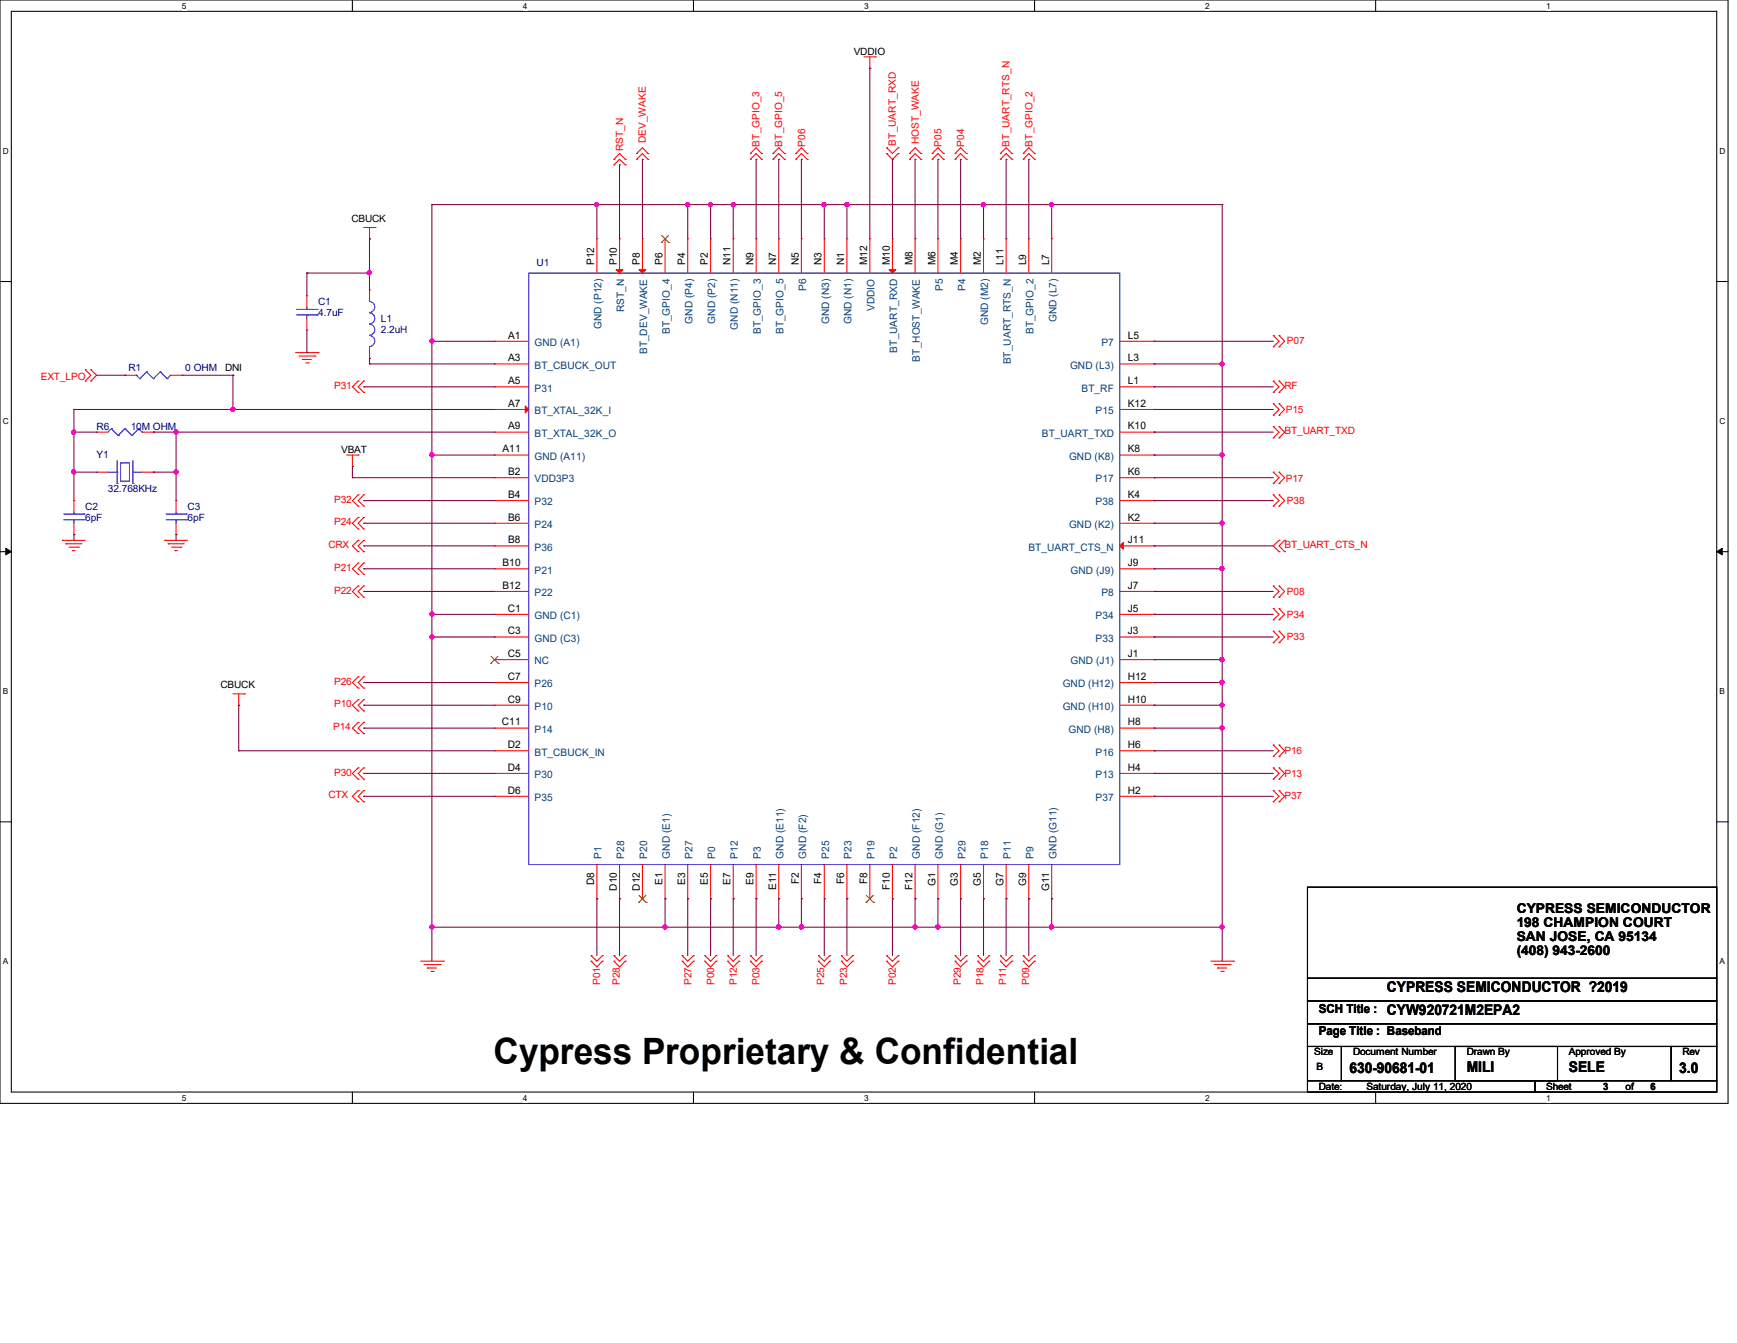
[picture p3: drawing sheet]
<svg xmlns="http://www.w3.org/2000/svg" width="279mm" height="216mm" viewBox="0 0 279 216" stroke-linecap="round" stroke-linejoin="round" font-family="sans-serif">
<path d="M0 0h278v177.4h-278zM1.8 1.8h274.3v173.8h-274.3z" fill="none" stroke="#000" stroke-width=".17"/>
<g fill="#fff">
<path d="M29.3 .2h.7v1.5h-.7z"/>
<path d="M29.3 175.8h.7v1.4h-.7z"/>
</g>
<path d="M56.7 0v1.8M56.7 175.6v1.8" fill="none" stroke="#000" stroke-width=".17"/>
<g fill="#fff">
<path d="M84.1 .2h.7v1.5h-.7z"/>
<path d="M84.1 175.8h.7v1.4h-.7z"/>
</g>
<path d="M111.5 0v1.8M111.5 175.6v1.8" fill="none" stroke="#000" stroke-width=".17"/>
<g fill="#fff">
<path d="M139 .2h.7v1.5h-.7z"/>
<path d="M139 175.8h.7v1.4h-.7z"/>
</g>
<path d="M166.4 0v1.8M166.4 175.6v1.8" fill="none" stroke="#000" stroke-width=".17"/>
<g fill="#fff">
<path d="M193.8 .2h.8v1.5h-.8z"/>
<path d="M193.8 175.8h.8v1.4h-.8z"/>
</g>
<path d="M221.3 0v1.8M221.3 175.6v1.8" fill="none" stroke="#000" stroke-width=".17"/>
<g fill="#fff">
<path d="M248.7 .2h.7v1.5h-.7z"/>
<path d="M248.7 175.8h.7v1.4h-.7z"/>
<path d="M.5 23.5h.9v1.5h-.9z"/>
<path d="M276.6 23.5h.9v1.5h-.9z"/>
<path d="M.5 67h.9v1.5h-.9z"/>
<path d="M276.6 67h.9v1.5h-.9z"/>
</g>
<path d="M0 45.3h1.8M276.1 45.3h1.9" fill="none" stroke="#000" stroke-width=".17"/>
<g fill="#fff">
<path d="M.5 110.4h.8v1.5h-.8z"/>
<path d="M276.6 110.4h.9v1.5h-.9z"/>
</g>
<path d="M0 88.7h1.8M276.1 88.7h1.9" fill="none" stroke="#000" stroke-width=".17"/>
<path d="M.9 88.1l.9 .6-.9 .5zM276.1 88.7l.9-.6v1.1z" fill="#000" stroke="#000" stroke-width=".16"/>
<g fill="#fff">
<path d="M.5 153.8h.8v1.5h-.8z"/>
<path d="M276.6 153.8h.9v1.5h-.9z"/>
</g>
<path d="M0 132.1h1.8M276.1 132.1h1.9M210.3 157.3h65.8v3.6h-65.8zM210.3 142.6h65.8v14.7h-65.8zM210.3 160.9h65.8v3.7h-65.8zM210.3 168.2h5.5v5.5h-5.5zM210.3 173.7h36.6v1.9h-36.6zM210.3 164.6h65.8v3.6h-65.8zM215.8 168.2h53v5.5h-53zM234.1 168.2h16.4v5.5h-16.4zM246.9 173.7h29.2v1.9h-29.2zM268.8 168.2h7.3v5.5h-7.3z" fill="none" stroke="#000" stroke-width=".17"/>
<g fill="none" stroke="#f00" stroke-width=".17">
<path d="M139 9.1h1.8M139.9 11h.1M139.9 9.1v1.9M140.8 9.1h.1M58.5 36.6h1.8M59.4 38.4h.1M59.4 36.6v1.8M60.3 36.6h.1M96 38.4h.1M96 38.4v5.5M98.8 25.6h.1M98.8 26.5h.1"/>
<path d="M98.8 25.6l.9-.9 .9 .9M98.8 26.5l.9-.9 .9 .9M99.7 38.4h.1M99.7 38.4v5.5M100.6 25.6h.1M100.6 26.5h.1M102.4 24.7h.1M102.4 25.6h.1M102.4 24.7l.9-1 .9 1M102.4 25.6l.9-.9 .9 .9M103.3 38.4h.1M103.3 38.4v5.5"/>
<path d="M104.2 24.7h.1M104.2 25.6h.1M107 38.4h.1M107 38.4v5.5M110.6 38.4h.1M110.6 38.4v5.5M114.3 38.4h.1M114.3 38.4v5.5M117.9 38.4h.1M117.9 38.4v5.5M120.7 24.7h.1M120.7 25.6h.1"/>
<path d="M120.7 24.7l.9-1 .9 1M120.7 25.6l.9-.9 .9 .9M121.6 38.4h.1M121.6 38.4v5.5M122.5 24.7h.1M122.5 25.6h.1M124.3 24.7h.1M124.3 25.6h.1M124.3 24.7l1-1 .9 1M124.3 25.6l1-.9 .9 .9M125.3 38.4h.1M125.3 38.4v5.5"/>
<path d="M126.2 24.7h.1M126.2 25.6h.1M128 24.7h.1M128 25.6h.1M128 24.7l.9-1 .9 1M128 25.6l.9-.9 .9 .9M128.9 38.4h.1M128.9 38.4v5.5M129.8 24.7h.1M129.8 25.6h.1M132.6 38.4h.1M132.6 38.4v5.5"/>
<path d="M136.2 38.4h.1M136.2 38.4v5.5M139.9 38.4h.1M139.9 38.4v5.5M142.6 24.7h.1M142.6 23.7h.1M142.6 24.7l1 .9 .9-.9M142.6 23.7l1 1 .9-1M143.6 38.4h.1M143.6 38.4v5.5M144.5 24.7h.1M144.5 23.7h.1"/>
<path d="M146.3 24.7h.1M146.3 25.6h.1M146.3 24.7l.9-1 .9 1M146.3 25.6l.9-.9 .9 .9M147.2 38.4h.1M147.2 38.4v5.5M148.1 24.7h.1M148.1 25.6h.1M149.9 24.7h.1M149.9 25.6h.1M149.9 24.7l1-1 .9 1M149.9 25.6l1-.9 .9 .9"/>
<path d="M150.9 38.4h.1M150.9 38.4v5.5M151.8 24.7h.1M151.8 25.6h.1M153.6 24.7h.1M153.6 25.6h.1M153.6 24.7l.9-1 .9 1M153.6 25.6l.9-.9 .9 .9M154.5 38.4h.1M154.5 38.4v5.5M155.4 24.7h.1M155.4 25.6h.1"/>
<path d="M158.2 38.4h.1M158.2 38.4v5.5M160.9 24.7h.1M160.9 25.6h.1M160.9 24.7l.9-1 1 1M160.9 25.6l.9-.9 1 .9M161.8 38.4h.1M161.8 38.4v5.5M162.8 24.7h.1M162.8 25.6h.1M164.6 24.7h.1M164.6 25.6h.1"/>
<path d="M164.6 24.7l.9-1 .9 1M164.6 25.6l.9-.9 .9 .9M165.5 38.4h.1M165.5 38.4v5.5M166.4 24.7h.1M166.4 25.6h.1M169.2 38.4h.1M169.2 38.4v5.5M13.7 59.4h.1M13.7 59.4l.9 .9-.9 1M14.6 59.4h.1M14.6 59.4l.9 .9-.9 1"/>
<path d="M47.5 56.7h3.7M48.1 57.2h2.5M48.6 57.8h.1M48.6 57.8h1.5M49.2 58.3h.4M49.4 47.5h.1M49.4 53h.1M49.4 47.5v1.9M49.4 51.2v1.8M49.6 58.3h.1M50.6 57.2h.1M51.2 56.7h.1"/>
<path d="M59.4 46.6h.1M59.4 57.6h.1M59.4 46.6v1.9M59.4 55.8v1.8M79.5 54.9h.1M79.5 58.5h.1M79.5 54.9h5.5M79.5 58.5h5.5M180.1 54.9h5.5M180.1 58.5h5.5M185.6 58.5h.1M185.6 54.9h.1"/>
<path d="M204.8 53.9h.1M204.8 55.8h.1M204.8 53.9l.9 1-.9 .9M205.7 53.9h.1M205.7 55.8h.1M205.7 53.9l.9 1-.9 .9M13.7 61.3h.1M14.6 61.3h.1M15.5 69.5h.1M15.5 75.9h.1M15.5 69.5h1.9M15.5 75.9h1.9"/>
<path d="M20.1 60.3h.1M20.1 60.3h1.8M22.9 69.5h1.8M22.9 75.9h1.8M24.7 69.5h.1M24.7 75.9h.1M27.4 60.3h1.9M29.3 60.3h.1M55.8 73.2h1.8M56.7 75h.1M56.7 73.2v1.8M57.6 73.2h.1"/>
<path d="M57.6 63.1h.1M57.6 61.3h.1M57.6 79.5h.1M57.6 61.3l-.9 .9 .9 .9M57.6 79.5l-.9 1 .9 .9M58.5 63.1h.1M58.5 61.3h.1M58.5 79.5h.1M58.5 61.3l-.9 .9 .9 .9M58.5 79.5l-.9 1 .9 .9M79.5 62.2h.1M79.5 65.8h.1"/>
<path d="M79.5 69.5h.1M79.5 73.2h.1M79.5 76.8h.1M79.5 73.2h5.5M79.5 62.2h5.5M79.5 65.8h5.5M79.5 69.5h5.5M79.5 76.8h5.5M180.1 73.2h5.5M180.1 62.2h5.5M180.1 65.8h5.5M180.1 69.5h5.5"/>
<path d="M180.1 76.8h5.5M185.6 76.8h.1M185.6 73.2h.1M185.6 69.5h.1M185.6 65.8h.1M185.6 62.2h.1M204.8 63.1h.1M204.8 61.3h.1M204.8 75.9h.1M204.8 77.7h.1M204.8 79.5h.1M204.8 70.4h.1"/>
<path d="M204.8 68.6h.1M204.8 64.9h.1M204.8 66.8h.1M204.8 61.3l.9 .9-.9 .9M204.8 75.9l.9 .9-.9 .9M204.8 79.5l.9 1-.9 .9M204.8 68.6l.9 .9-.9 .9M204.8 64.9l.9 .9-.9 1M205.7 63.1h.1M205.7 61.3h.1M205.7 75.9h.1M205.7 77.7h.1"/>
<path d="M205.7 79.5h.1M205.7 70.4h.1M205.7 68.6h.1M205.7 64.9h.1M205.7 66.8h.1M205.7 61.3l.9 .9-.9 .9M205.7 75.9l.9 .9-.9 .9M205.7 79.5l.9 1-.9 .9M205.7 68.6l.9 .9-.9 .9M205.7 64.9l.9 .9-.9 1M10 86.9h.1M10 86.9h3.7"/>
<path d="M10.6 87.4h.1M10.6 87.4h2.6M11.1 88h1.5M11.7 88.5h.1M11.7 88.5h.4M11.9 80.5h.1M11.9 85.9h.1M11.9 80.5v1.8M11.9 84.1v1.8M12.6 88h.1M26.5 86.9h.1M26.5 86.9h3.7"/>
<path d="M27.1 87.4h.1M27.1 87.4h2.5M27.6 88h1.5M28.2 88.5h.1M28.2 88.5h.3M28.3 80.5h.1M28.3 85.9h.1M28.3 80.5v1.8M28.3 84.1v1.8M29.1 88h.1M57.6 81.4h.1M57.6 85h.1"/>
<path d="M57.6 83.2h.1M57.6 88.7h.1M57.6 86.9h.1M57.6 92.3h.1M57.6 90.5h.1M57.6 96h.1M57.6 94.2h.1M57.6 83.2l-.9 .9 .9 .9M57.6 86.9l-.9 .9 .9 .9M57.6 90.5l-.9 .9 .9 .9M57.6 94.2l-.9 .9 .9 .9M58.5 81.4h.1"/>
<path d="M58.5 85h.1M58.5 83.2h.1M58.5 88.7h.1M58.5 86.9h.1M58.5 92.3h.1M58.5 90.5h.1M58.5 96h.1M58.5 94.2h.1M58.5 83.2l-.9 .9 .9 .9M58.5 86.9l-.9 .9 .9 .9M58.5 90.5l-.9 .9 .9 .9M58.5 94.2l-.9 .9 .9 .9"/>
<path d="M79.5 80.5h.1M79.5 84.1h.1M79.5 87.8h.1M79.5 91.4h.1M79.5 95.1h.1M79.5 98.8h.1M79.5 80.5h5.5M79.5 84.1h5.5M79.5 87.8h5.5M79.5 91.4h5.5M79.5 95.1h5.5M79.5 98.8h5.5"/>
<path d="M180.1 80.5h5.5M180.1 84.1h5.5M180.1 87.8h5.5M180.1 91.4h5.5M180.1 95.1h5.5M180.1 98.8h5.5M185.6 98.8h.1M185.6 95.1h.1M185.6 91.4h.1M185.6 87.8h.1M185.6 84.1h.1M185.6 80.5h.1"/>
<path d="M204.8 97.8h.1M204.8 99.7h.1M204.8 81.4h.1M204.8 94.2h.1M204.8 96h.1M204.8 97.8l.9 1-.9 .9M204.8 94.2l.9 .9-.9 .9M205.7 97.8h.1M205.7 99.7h.1M205.7 81.4h.1M205.7 86.9h.1M205.7 88.7h.1"/>
<path d="M205.7 94.2h.1M205.7 96h.1M205.7 97.8l.9 1-.9 .9M205.7 86.9l-.9 .9 .9 .9M205.7 94.2l.9 .9-.9 .9M206.6 88.7h.1M206.6 86.9h.1M206.6 86.9l-.9 .9 .9 .9M37.5 111.5h1.8M38.4 113.4h.1M38.4 111.5v1.9M39.3 111.5h.1"/>
<path d="M57.6 117.9h.1M57.6 116.1h.1M57.6 110.6h.1M57.6 108.8h.1M57.6 114.3h.1M57.6 112.5h.1M57.6 116.1l-.9 1 .9 .8M57.6 108.8l-.9 .9 .9 .9M57.6 112.5l-.9 .9 .9 .9M58.5 117.9h.1M58.5 116.1h.1M58.5 110.6h.1"/>
<path d="M58.5 108.8h.1M58.5 114.3h.1M58.5 112.5h.1M58.5 116.1l-.9 1 .9 .8M58.5 108.8l-.9 .9 .9 .9M58.5 112.5l-.9 .9 .9 .9M79.5 102.4h.1M79.5 106h.1M79.5 109.7h.1M79.5 113.4h.1M79.5 117.1h.1M79.5 102.4h5.5"/>
<path d="M79.5 106h5.5M79.5 109.7h5.5M79.5 113.4h5.5M79.5 117.1h5.5M180.1 102.4h5.5M180.1 106h5.5M180.1 109.7h5.5M180.1 113.4h5.5M180.1 117.1h5.5M185.6 117.1h.1M185.6 113.4h.1M185.6 109.7h.1"/>
<path d="M185.6 106h.1M185.6 102.4h.1M204.8 119.8h.1M204.8 101.5h.1M204.8 103.3h.1M204.8 119.8l.9 .9-.9 .9M204.8 101.5l.9 .9-.9 .9M205.7 119.8h.1M205.7 101.5h.1M205.7 103.3h.1M205.7 119.8l.9 .9-.9 .9M205.7 101.5l.9 .9-.9 .9"/>
<path d="M57.6 125.3h.1M57.6 123.4h.1M57.6 128.9h.1M57.6 127.1h.1M57.6 123.4l-.9 .9 .9 1M57.6 127.1l-.9 .9 .9 .9M58.5 125.3h.1M58.5 123.4h.1M58.5 128.9h.1M58.5 127.1h.1M58.5 123.4l-.9 .9 .9 1M58.5 127.1l-.9 .9 .9 .9"/>
<path d="M79.5 120.7h.1M79.5 124.3h.1M79.5 128h.1M79.5 120.7h5.5M79.5 124.3h5.5M79.5 128h5.5M96 139v5.5M99.7 139v5.5M103.3 139v5.5M107 139v5.5M110.6 139v5.5M114.3 139v5.5"/>
<path d="M117.9 139v5.5M121.6 139v5.5M125.3 139v5.5M128.9 139v5.5M132.6 139v5.5M136.2 139v5.5M139.9 139v5.5M143.6 139v5.5M147.2 139v5.5M150.9 139v5.5M154.5 139v5.5M158.2 139v5.5"/>
<path d="M161.8 139v5.5M165.5 139v5.5M169.2 139v5.5M180.1 120.7h5.5M180.1 124.3h5.5M180.1 128h5.5M185.6 128h.1M185.6 124.3h.1M185.6 120.7h.1M204.8 121.6h.1M204.8 127.1h.1M204.8 128.9h.1"/>
<path d="M204.8 123.4h.1M204.8 125.3h.1M204.8 127.1l.9 .9-.9 .9M204.8 123.4l.9 .9-.9 1M205.7 121.6h.1M205.7 127.1h.1M205.7 128.9h.1M205.7 123.4h.1M205.7 125.3h.1M205.7 127.1l.9 .9-.9 .9M205.7 123.4l.9 .9-.9 1M67.6 154.5h3.7"/>
<path d="M68.2 155.1h2.6M68.7 155.6h.1M68.7 155.6h1.5M69.3 156.2h.4M69.7 156.2h.1M70.8 155.1h.1M71.3 154.5h.1M95.1 154.5h.1M95.1 153.6h.1M95.1 154.5l.9 .9 .9-.9M95.1 153.6l.9 .9 .9-.9M96 144.5h.1"/>
<path d="M96.9 154.5h.1M96.9 153.6h.1M98.8 154.5h.1M98.8 153.6h.1M98.8 154.5l.9 .9 .9-.9M98.8 153.6l.9 .9 .9-.9M99.7 144.5h.1M100.6 154.5h.1M100.6 153.6h.1M103.3 144.5h.1M107 144.5h.1M109.7 154.5h.1"/>
<path d="M109.7 153.6h.1M109.7 154.5l.9 .9 .9-.9M109.7 153.6l.9 .9 .9-.9M110.6 144.5h.1M111.5 154.5h.1M111.5 153.6h.1M113.4 154.5h.1M113.4 153.6h.1M113.4 154.5l.9 .9 .9-.9M113.4 153.6l.9 .9 .9-.9M114.3 144.5h.1M115.2 154.5h.1"/>
<path d="M115.2 153.6h.1M117.1 154.5h.1M117.1 153.6h.1M117.1 154.5l.8 .9 1-.9M117.1 153.6l.8 .9 1-.9M117.9 144.5h.1M118.9 154.5h.1M118.9 153.6h.1M120.7 154.5h.1M120.7 153.6h.1M120.7 154.5l.9 .9 .9-.9M120.7 153.6l.9 .9 .9-.9"/>
<path d="M121.6 144.5h.1M122.5 154.5h.1M122.5 153.6h.1M125.3 144.5h.1M128.9 144.5h.1M131.7 154.5h.1M131.7 153.6h.1M131.7 154.5l.9 .9 .9-.9M131.7 153.6l.9 .9 .9-.9M132.6 144.5h.1M133.5 154.5h.1M133.5 153.6h.1"/>
<path d="M135.3 154.5h.1M135.3 153.6h.1M135.3 154.5l.9 .9 1-.9M135.3 153.6l.9 .9 1-.9M136.2 144.5h.1M137.2 154.5h.1M137.2 153.6h.1M139.9 144.5h.1M142.6 154.5h.1M142.6 153.6h.1M142.6 154.5l1 .9 .9-.9M142.6 153.6l1 .9 .9-.9"/>
<path d="M143.6 144.5h.1M144.5 154.5h.1M144.5 153.6h.1M147.2 144.5h.1M150.9 144.5h.1M153.6 154.5h.1M153.6 153.6h.1M153.6 154.5l.9 .9 .9-.9M153.6 153.6l.9 .9 .9-.9M154.5 144.5h.1M155.4 154.5h.1M155.4 153.6h.1"/>
<path d="M157.3 154.5h.1M157.3 153.6h.1M157.3 154.5l.9 .9 .9-.9M157.3 153.6l.9 .9 .9-.9M158.2 144.5h.1M159.1 154.5h.1M159.1 153.6h.1M160.9 154.5h.1M160.9 153.6h.1M160.9 154.5l.9 .9 1-.9M160.9 153.6l.9 .9 1-.9M161.8 144.5h.1"/>
<path d="M162.8 154.5h.1M162.8 153.6h.1M164.6 154.5h.1M164.6 153.6h.1M164.6 154.5l.9 .9 .9-.9M164.6 153.6l.9 .9 .9-.9M165.5 144.5h.1M166.4 154.5h.1M166.4 153.6h.1M169.2 144.5h.1M194.8 154.5h3.6M195.3 155.1h2.6"/>
<path d="M195.9 155.6h.1M195.9 155.6h1.4M196.4 156.2h.4M196.8 156.2h.1M197.9 155.1h.1M198.4 154.5h.1"/>
</g>
<g fill="none" stroke="#00f" stroke-width=".17">
<path d="M23.6 59.8h.1M23.6 59.8l1.1 1.1M23.6 59.8l-1.1 1.1M25.8 59.8h.1M25.8 59.8l1.1 1.1M25.8 59.8l-1.1 1.1M47.7 50.6h3.3M47.7 49.7h3.3M49.4 49.7h.1M49.4 50.6h.1M49.4 49.4v.3M49.4 50.6v.6"/>
<path d="M51 50.6h.1M51 49.7h.1M59.4 48.5a.89 .89 0 0 1 .9 .9 .89 .89 0 0 1-.9 .8M59.4 50.3a.89 .89 0 0 1 .9 .9 .89 .89 0 0 1-.9 .9M59.4 52.1a.89 .89 0 0 1 .9 .9 .89 .89 0 0 1-.9 .9M59.4 53.9a.89 .89 0 0 1 .9 .9 .89 .89 0 0 1-.9 .9M85 43.9h95.1v95.1h-95.1zM17.4 75.9h1.4M17.9 68.9h.1M17.9 68.9l-.5 .6M17.9 68.9l1.1 1.1M18.8 75.9h.1"/>
<path d="M18.8 77.7h.1M18.8 74v3.7M19 70h.1M19.4 74.4h1.4v2.9h-1.4zM20.1 68.9h.1M20.1 68.9l-1.1 1.1M20.1 68.9l1.1 1.1M21.2 70h.1M21.4 75.9h.1M21.4 77.7h.1M21.4 75.9h1.5M21.4 74v3.7"/>
<path d="M21.9 60.3h.1M21.9 60.3l.6 .6M22.3 68.9h.1M22.3 68.9l-1.1 1.1M22.3 68.9l.6 .6M22.5 60.9h.1M22.9 69.5h.1M24.7 60.9h.1M26.9 60.9h.1M27.4 60.3l-.5 .6M10.2 83.6h3.3M10.2 82.6h3.3"/>
<path d="M11.9 82.6h.1M11.9 83.6h.1M11.9 82.3v.3M11.9 83.6v.5M13.5 83.6h.1M13.5 82.6h.1M26.7 83.6h3.3M26.7 82.6h3.3M28.3 82.6h.1M28.3 83.6h.1M28.3 82.3v.3M28.3 83.6v.5"/>
<path d="M30 83.6h.1M30 82.6h.1"/>
</g>
<g fill="#f00" stroke="#f00" stroke-width=".17">
<path d="M84.5 65.3l.5 .5-.5 .6z"/>
<path d="M180.1 87.8l.6-.6v1.1z"/>
<path d="M143 43.3h1.1l-.5 .6z"/>
<path d="M102.8 43.3h1.1l-.6 .6z"/>
<path d="M99.1 43.3h1.1l-.5 .6z"/>
</g>
<g fill="none" stroke="#804000" stroke-width=".16">
<path d="M106.4 39h.1M106.4 37.8l1.2 1.2M107.5 37.8l-1.1 1.2M107.6 39h.1M79 106.6h.1M79 105.5l1.1 1.1M80.1 105.5l-1.1 1.1M80.1 106.6h.1M102.7 145.1h.1M102.8 143.9l1.1 1.2M103.9 143.9l-1.2 1.2M103.9 145.1h.1"/>
<path d="M139.3 145.1h.1M139.4 143.9l1.1 1.2M140.5 143.9l-1.2 1.2M140.5 145.1h.1"/>
</g>
<g fill="none" stroke="#800040" stroke-width=".17">
<path d="M139.9 11h.1M139.9 11v27.4M59.4 38.4h.1M59.4 38.4v8.2M69.5 32.9h.1M69.5 32.9v121.6M69.5 32.9h127.1M96 32.9h.1M96 32.9v5.5M99.7 26.5h.1M99.7 26.5v11.9M103.3 25.6h.1"/>
<path d="M103.3 25.6v12.8M110.6 32.9h.1M110.6 32.9v5.5M114.3 32.9h.1M114.3 32.9v5.5M117.9 32.9h.1M117.9 32.9v5.5M121.6 25.6h.1M121.6 25.6v12.8M125.3 25.6h.1M125.3 25.6v12.8M128.9 25.6h.1"/>
<path d="M128.9 25.6v12.8M132.6 32.9h.1M132.6 32.9v5.5M136.2 32.9h.1M136.2 32.9v5.5M143.6 25.6h.1M143.6 25.6v12.8M147.2 25.6h.1M147.2 25.6v12.8M150.9 25.6h.1M150.9 25.6v12.8M154.5 25.6h.1"/>
<path d="M154.5 25.6v12.8M158.2 32.9h.1M158.2 32.9v5.5M161.8 25.6h.1M161.8 25.6v12.8M165.5 25.6h.1M165.5 25.6v12.8M169.2 32.9h.1M169.2 32.9v5.5M196.6 32.9h.1M196.6 32.9v121.6M49.4 43.9h.1"/>
<path d="M49.4 56.7h.1M49.4 43.9h10M49.4 43.9v3.6M49.4 53v3.7M59.4 58.5h.1M59.4 57.6h.1M59.4 43.9h.1M59.4 58.5h20.1M59.4 57.6v.9M69.5 54.9h.1M69.5 54.9h10M185.6 58.5h.1"/>
<path d="M185.6 54.9h.1M185.6 54.9h19.2M185.6 58.5h11M196.6 58.5h.1M11.9 65.8h.1M11.9 69.5h.1M11.9 75.9h.1M11.9 69.5h3.6M11.9 65.8v14.7M11.9 75.9h3.6M11.9 65.8h67.6M15.5 60.3h4.6"/>
<path d="M20.1 60.3h.1M24.7 69.5h.1M24.7 75.9h.1M24.7 69.5h54.8M24.7 75.9h3.6M28.3 69.5h.1M28.3 75.9h.1M28.3 69.5v11M29.3 60.3h8.2M37.5 60.3h.1M37.5 65.8h.1M37.5 60.3v5.5"/>
<path d="M56.7 75h.1M56.7 76.8h.1M56.7 75v1.8M56.7 76.8h22.8M58.5 62.2h.1M58.5 62.2h21M69.5 73.2h.1M69.5 73.2h10M185.6 73.2h.1M185.6 62.2h.1M185.6 76.8h.1M185.6 69.5h.1"/>
<path d="M185.6 65.8h.1M185.6 73.2h11M185.6 62.2h19.2M185.6 69.5h19.2M185.6 65.8h19.2M185.6 76.8h19.2M196.6 73.2h.1M11.9 85.9h.1M11.9 85.9v1M28.3 85.9h.1M28.3 85.9v1M58.5 80.5h.1"/>
<path d="M58.5 84.1h.1M58.5 87.8h.1M58.5 91.4h.1M58.5 95.1h.1M58.5 84.1h21M58.5 91.4h21M58.5 80.5h21M58.5 87.8h21M58.5 95.1h21M69.5 98.8h.1M69.5 98.8h10M185.6 84.1h.1"/>
<path d="M185.6 91.4h.1M185.6 98.8h.1M185.6 80.5h.1M185.6 87.8h.1M185.6 95.1h.1M185.6 98.8h19.2M185.6 84.1h11M185.6 91.4h11M185.6 80.5h19.2M185.6 87.8h19.2M185.6 95.1h19.2M196.6 84.1h.1"/>
<path d="M196.6 91.4h.1M38.4 113.4h.1M38.4 113.4v7.3M58.5 117.1h.1M58.5 109.7h.1M58.5 113.4h.1M58.5 117.1h21M58.5 109.7h21M58.5 113.4h21M69.5 102.4h.1M69.5 102.4h10M185.6 117.1h.1"/>
<path d="M185.6 106h.1M185.6 109.7h.1M185.6 113.4h.1M185.6 102.4h.1M185.6 102.4h19.2M185.6 117.1h11M185.6 106h11M185.6 109.7h11M185.6 113.4h11M196.6 106h.1M196.6 109.7h.1M196.6 113.4h.1"/>
<path d="M38.4 120.7h.1M38.4 120.7h41.1M58.5 124.3h.1M58.5 128h.1M58.5 124.3h21M58.5 128h21M185.6 120.7h.1M185.6 128h.1M185.6 124.3h.1M185.6 120.7h19.2M185.6 124.3h19.2M185.6 128h19.2"/>
<path d="M69.5 149.1h.1M69.5 149.1h127.1M96 144.5h.1M96 144.5v9.1M99.7 144.5h.1M99.7 144.5v9.1M107 144.5h.1M107 149.1h.1M107 144.5v4.6M110.6 144.5h.1M110.6 144.5v9.1M114.3 144.5h.1"/>
<path d="M114.3 144.5v9.1M117.9 144.5h.1M117.9 144.5v9.1M121.6 144.5h.1M121.6 144.5v9.1M125.3 144.5h.1M125.3 149.1h.1M125.3 144.5v4.6M128.9 144.5h.1M128.9 149.1h.1M128.9 144.5v4.6M132.6 144.5h.1"/>
<path d="M132.6 144.5v9.1M136.2 144.5h.1M136.2 144.5v9.1M143.6 144.5h.1M143.6 144.5v9.1M147.2 144.5h.1M147.2 149.1h.1M147.2 144.5v4.6M150.9 144.5h.1M150.9 149.1h.1M150.9 144.5v4.6M154.5 144.5h.1"/>
<path d="M154.5 144.5v9.1M158.2 144.5h.1M158.2 144.5v9.1M161.8 144.5h.1M161.8 144.5v9.1M165.5 144.5h.1M165.5 144.5v9.1M169.2 144.5h.1M169.2 149.1h.1M169.2 144.5v4.6M196.6 149.1h.1"/>
</g>
<g fill="#f0f" stroke="#f0f" stroke-width=".17">
<circle cx="69.5" cy="98.7" r=".34"/>
<circle cx="69.5" cy="73.1" r=".34"/>
<circle cx="69.5" cy="102.4" r=".34"/>
<circle cx="107" cy="149" r=".35"/>
<circle cx="69.5" cy="149" r=".34"/>
<circle cx="125.3" cy="149" r=".35"/>
<circle cx="150.8" cy="149" r=".34"/>
<circle cx="147.2" cy="149" r=".34"/>
<circle cx="128.9" cy="149" r=".34"/>
<circle cx="196.6" cy="117" r=".34"/>
<circle cx="196.6" cy="149" r=".34"/>
<circle cx="169.1" cy="149" r=".34"/>
<circle cx="196.6" cy="73.1" r=".34"/>
<circle cx="196.6" cy="91.4" r=".34"/>
<circle cx="196.6" cy="84.1" r=".34"/>
<circle cx="196.6" cy="106" r=".34"/>
<circle cx="196.6" cy="113.4" r=".34"/>
<circle cx="196.6" cy="109.7" r=".34"/>
<circle cx="96" cy="32.9" r=".34"/>
<circle cx="69.5" cy="54.8" r=".34"/>
<circle cx="110.6" cy="32.9" r=".34"/>
<circle cx="196.6" cy="58.5" r=".34"/>
<circle cx="169.1" cy="32.9" r=".34"/>
<circle cx="158.2" cy="32.9" r=".34"/>
<circle cx="136.2" cy="32.9" r=".34"/>
<circle cx="132.5" cy="32.9" r=".34"/>
<circle cx="117.9" cy="32.9" r=".34"/>
<circle cx="114.3" cy="32.9" r=".34"/>
<circle cx="59.4" cy="43.9" r=".34"/>
<circle cx="11.9" cy="69.5" r=".34"/>
<circle cx="28.3" cy="75.9" r=".34"/>
<circle cx="11.9" cy="75.9" r=".34"/>
<circle cx="28.3" cy="69.5" r=".34"/>
<circle cx="37.5" cy="65.8" r=".34"/>
</g>
<text font-size="5.8" x="79.4" y="171.1">Cypress Proprietary &amp; Confidential</text>
<g font-size="2.4">
<text x="223.1" y="159.5">CYPRESS SEMICONDUCTOR ?2019</text>
<text x="223.1" y="163.1">CYW920721M2EPA2</text>
<text x="217.1" y="172.5">630-90681-01</text>
<text x="235.9" y="172.3">MILI</text>
<text x="252.4" y="172.3">SELE</text>
<text x="270.1" y="172.5">3.0</text>
</g>
<g font-size="2.2">
<text x="244" y="146.9">CYPRESS SEMICONDUCTOR</text>
<text x="244" y="149.1">198 CHAMPION COURT</text>
<text x="244" y="151.3">SAN JOSE, CA 95134</text>
<text x="244" y="153.6">(408) 943-2600</text>
</g>
<g font-size="2">
<text x="212.1" y="162.8">SCH Title :</text>
<text x="212.1" y="166.5">Page Title : Baseband</text>
</g>
<g font-size="1.7">
<text x="95.6" y="42.6" transform="rotate(-90 95.6 42.6)">P12</text>
<text x="99.2" y="42.6" transform="rotate(-90 99.2 42.6)">P10</text>
<text x="102.9" y="42.6" transform="rotate(-90 102.9 42.6)">P8</text>
<text x="106.6" y="42.6" transform="rotate(-90 106.6 42.6)">P6</text>
<text x="110.2" y="42.6" transform="rotate(-90 110.2 42.6)">P4</text>
<text x="113.9" y="42.6" transform="rotate(-90 113.9 42.6)">P2</text>
<text x="117.5" y="42.6" transform="rotate(-90 117.5 42.6)">N11</text>
<text x="121.2" y="42.6" transform="rotate(-90 121.2 42.6)">N9</text>
<text x="124.8" y="42.6" transform="rotate(-90 124.8 42.6)">N7</text>
<text x="128.5" y="42.6" transform="rotate(-90 128.5 42.6)">N5</text>
<text x="132.2" y="42.6" transform="rotate(-90 132.2 42.6)">N3</text>
<text x="135.8" y="42.6" transform="rotate(-90 135.8 42.6)">N1</text>
<text x="139.5" y="42.6" transform="rotate(-90 139.5 42.6)">M12</text>
<text x="143.1" y="42.6" transform="rotate(-90 143.1 42.6)">M10</text>
<text x="146.8" y="42.6" transform="rotate(-90 146.8 42.6)">M8</text>
<text x="150.5" y="42.6" transform="rotate(-90 150.5 42.6)">M6</text>
<text x="154.1" y="42.6" transform="rotate(-90 154.1 42.6)">M4</text>
<text x="157.8" y="42.6" transform="rotate(-90 157.8 42.6)">M2</text>
<text x="161.4" y="42.6" transform="rotate(-90 161.4 42.6)">L11</text>
<text x="165.1" y="42.6" transform="rotate(-90 165.1 42.6)">L9</text>
<text x="168.7" y="42.6" transform="rotate(-90 168.7 42.6)">L7</text>
<text x="81.7" y="54.4">A1</text>
<text x="81.7" y="58.1">A3</text>
<text x="181.4" y="58.1">L3</text>
<text x="181.4" y="54.4">L5</text>
<text x="81.7" y="61.8">A5</text>
<text x="81.7" y="65.4">A7</text>
<text x="181.4" y="65.4">K12</text>
<text x="181.4" y="61.8">L1</text>
<text x="81.7" y="69">A9</text>
<text x="181.4" y="69">K10</text>
<text x="80.8" y="72.7">A11</text>
<text x="81.7" y="76.4">B2</text>
<text x="181.4" y="76.4">K6</text>
<text x="181.4" y="72.7">K8</text>
<text x="81.7" y="80.1">B4</text>
<text x="81.7" y="83.7">B6</text>
<text x="181.4" y="83.7">K2</text>
<text x="181.4" y="80.1">K4</text>
<text x="81.7" y="87.3">B8</text>
<text x="181.4" y="87.3">J11</text>
<text x="80.8" y="91">B10</text>
<text x="80.8" y="94.7">B12</text>
<text x="181.4" y="94.7">J7</text>
<text x="181.4" y="91">J9</text>
<text x="81.7" y="98.3">C1</text>
<text x="81.7" y="102">C3</text>
<text x="181.4" y="102">J3</text>
<text x="181.4" y="98.3">J5</text>
<text x="81.7" y="105.6">C5</text>
<text x="181.4" y="105.6">J1</text>
<text x="81.7" y="109.3">C7</text>
<text x="81.7" y="112.9">C9</text>
<text x="181.4" y="112.9">H10</text>
<text x="181.4" y="109.3">H12</text>
<text x="80.7" y="116.6">C11</text>
<text x="181.4" y="116.6">H8</text>
<text x="81.7" y="120.3">D2</text>
<text x="81.7" y="123.9">D4</text>
<text x="181.4" y="123.9">H4</text>
<text x="181.4" y="120.3">H6</text>
<text x="81.7" y="127.6">D6</text>
<text x="181.4" y="127.6">H2</text>
<text x="95.6" y="142.3" transform="rotate(-90 95.6 142.3)">D8</text>
<text x="99.2" y="143.2" transform="rotate(-90 99.2 143.2)">D10</text>
<text x="102.9" y="143.2" transform="rotate(-90 102.9 143.2)">D12</text>
<text x="106.6" y="142.2" transform="rotate(-90 106.6 142.2)">E1</text>
<text x="110.2" y="142.2" transform="rotate(-90 110.2 142.2)">E3</text>
<text x="113.9" y="142.2" transform="rotate(-90 113.9 142.2)">E5</text>
<text x="117.5" y="142.2" transform="rotate(-90 117.5 142.2)">E7</text>
<text x="121.2" y="142.2" transform="rotate(-90 121.2 142.2)">E9</text>
<text x="124.8" y="143.1" transform="rotate(-90 124.8 143.1)">E11</text>
<text x="128.5" y="142.2" transform="rotate(-90 128.5 142.2)">F2</text>
<text x="132.2" y="142.2" transform="rotate(-90 132.2 142.2)">F4</text>
<text x="135.8" y="142.2" transform="rotate(-90 135.8 142.2)">F6</text>
<text x="139.5" y="142.2" transform="rotate(-90 139.5 142.2)">F8</text>
<text x="143.1" y="143" transform="rotate(-90 143.1 143)">F10</text>
<text x="146.8" y="143" transform="rotate(-90 146.8 143)">F12</text>
<text x="150.5" y="142.4" transform="rotate(-90 150.5 142.4)">G1</text>
<text x="154.1" y="142.4" transform="rotate(-90 154.1 142.4)">G3</text>
<text x="157.8" y="142.4" transform="rotate(-90 157.8 142.4)">G5</text>
<text x="161.4" y="142.4" transform="rotate(-90 161.4 142.4)">G7</text>
<text x="165.1" y="142.4" transform="rotate(-90 165.1 142.4)">G9</text>
<text x="168.7" y="143.3" transform="rotate(-90 168.7 143.3)">G11</text>
</g>
<g font-size="1.7" fill="#004080">
<text x="129.7" y="46.8" transform="rotate(-90 129.7 46.8)">P6</text>
<text x="151.6" y="46.8" transform="rotate(-90 151.6 46.8)">P5</text>
<text x="155.3" y="46.8" transform="rotate(-90 155.3 46.8)">P4</text>
<text x="96.8" y="52.9" transform="rotate(-90 96.8 52.9)">GND (P12)</text>
<text x="100.4" y="50.2" transform="rotate(-90 100.4 50.2)">RST_N</text>
<text x="107.7" y="53.7" transform="rotate(-90 107.7 53.7)">BT_GPIO_4</text>
<text x="111.4" y="52" transform="rotate(-90 111.4 52)">GND (P4)</text>
<text x="115.1" y="52" transform="rotate(-90 115.1 52)">GND (P2)</text>
<text x="118.7" y="53" transform="rotate(-90 118.7 53)">GND (N11)</text>
<text x="122.4" y="53.7" transform="rotate(-90 122.4 53.7)">BT_GPIO_3</text>
<text x="126" y="53.7" transform="rotate(-90 126 53.7)">BT_GPIO_5</text>
<text x="133.3" y="52.1" transform="rotate(-90 133.3 52.1)">GND (N3)</text>
<text x="137" y="52.1" transform="rotate(-90 137 52.1)">GND (N1)</text>
<text x="140.7" y="50" transform="rotate(-90 140.7 50)">VDDIO</text>
<text x="159" y="52.3" transform="rotate(-90 159 52.3)">GND (M2)</text>
<text x="166.2" y="53.7" transform="rotate(-90 166.2 53.7)">BT_GPIO_2</text>
<text x="169.9" y="51.8" transform="rotate(-90 169.9 51.8)">GND (L7)</text>
<text x="86" y="55.6">GND (A1)</text>
<text x="86" y="59.3">BT_CBUCK_OUT</text>
<text x="104.1" y="56.9" transform="rotate(-90 104.1 56.9)">BT_DEV_WAKE</text>
<text x="144.3" y="56.7" transform="rotate(-90 144.3 56.7)">BT_UART_RXD</text>
<text x="148" y="58.1" transform="rotate(-90 148 58.1)">BT_HOST_WAKE</text>
<text x="162.6" y="58.6" transform="rotate(-90 162.6 58.6)">BT_UART_RTS_N</text>
<text x="172.1" y="59.3">GND (L3)</text>
<text x="177.2" y="55.6">P7</text>
<text x="86" y="63">P31</text>
<text x="174" y="63">BT_RF</text>
<text x="86" y="66.6">BT_XTAL_32K_I</text>
<text x="86" y="70.2">BT_XTAL_32K_O</text>
<text x="167.6" y="70.2">BT_UART_TXD</text>
<text x="176.2" y="66.6">P15</text>
<text x="86" y="73.9">GND (A11)</text>
<text x="86" y="77.6">VDD3P3</text>
<text x="172" y="73.9">GND (K8)</text>
<text x="176.2" y="77.6">P17</text>
<text x="86" y="81.2">P32</text>
<text x="176.2" y="81.2">P38</text>
<text x="86" y="84.9">P24</text>
<text x="86" y="88.5">P36</text>
<text x="165.4" y="88.5">BT_UART_CTS_N</text>
<text x="172" y="84.9">GND (K2)</text>
<text x="86" y="92.2">P21</text>
<text x="86" y="95.8">P22</text>
<text x="172.2" y="92.2">GND (J9)</text>
<text x="177.2" y="95.8">P8</text>
<text x="86" y="99.5">GND (C1)</text>
<text x="176.2" y="99.5">P34</text>
<text x="86" y="103.2">GND (C3)</text>
<text x="86" y="106.8">NC</text>
<text x="172.2" y="106.8">GND (J1)</text>
<text x="176.2" y="103.2">P33</text>
<text x="86" y="110.5">P26</text>
<text x="170.9" y="110.5">GND (H12)</text>
<text x="86" y="114.1">P10</text>
<text x="86" y="117.8">P14</text>
<text x="170.9" y="114.1">GND (H10)</text>
<text x="171.9" y="117.8">GND (H8)</text>
<text x="86" y="121.5">BT_CBUCK_IN</text>
<text x="86" y="125.1">P30</text>
<text x="176.2" y="125.1">P13</text>
<text x="176.2" y="121.5">P16</text>
<text x="86" y="128.8">P35</text>
<text x="176.2" y="128.8">P37</text>
<text x="96.8" y="138" transform="rotate(-90 96.8 138)">P1</text>
<text x="100.4" y="138" transform="rotate(-90 100.4 138)">P28</text>
<text x="104.1" y="138" transform="rotate(-90 104.1 138)">P20</text>
<text x="107.7" y="138" transform="rotate(-90 107.7 138)">GND (E1)</text>
<text x="111.4" y="138" transform="rotate(-90 111.4 138)">P27</text>
<text x="115.1" y="138" transform="rotate(-90 115.1 138)">P0</text>
<text x="118.7" y="138" transform="rotate(-90 118.7 138)">P12</text>
<text x="122.4" y="138" transform="rotate(-90 122.4 138)">P3</text>
<text x="126" y="138" transform="rotate(-90 126 138)">GND (E11)</text>
<text x="129.7" y="138" transform="rotate(-90 129.7 138)">GND (F2)</text>
<text x="133.3" y="138" transform="rotate(-90 133.3 138)">P25</text>
<text x="137" y="138" transform="rotate(-90 137 138)">P23</text>
<text x="140.7" y="138" transform="rotate(-90 140.7 138)">P19</text>
<text x="144.3" y="138" transform="rotate(-90 144.3 138)">P2</text>
<text x="148" y="138" transform="rotate(-90 148 138)">GND (F12)</text>
<text x="151.6" y="138" transform="rotate(-90 151.6 138)">GND (G1)</text>
<text x="155.3" y="138" transform="rotate(-90 155.3 138)">P29</text>
<text x="159" y="138" transform="rotate(-90 159 138)">P18</text>
<text x="162.6" y="138" transform="rotate(-90 162.6 138)">P11</text>
<text x="166.2" y="138" transform="rotate(-90 166.2 138)">P9</text>
<text x="169.9" y="138" transform="rotate(-90 169.9 138)">GND (G11)</text>
</g>
<g font-size="1.6">
<text x="137.3" y="8.8">VDDIO</text>
<text x="56.5" y="35.6">CBUCK</text>
<text x="36.2" y="59.6">DNI</text>
<text x="54.9" y="72.8">VBAT</text>
<text x="35.5" y="110.6">CBUCK</text>
<text x="211.4" y="169.7">Size</text>
<text x="211.7" y="172">B</text>
<text x="217.6" y="169.7">Document Number</text>
<text x="235.9" y="169.7">Drawn By</text>
<text x="252.3" y="169.7">Approved By</text>
<text x="270.6" y="169.7">Rev</text>
<text x="212.1" y="175.2">Date:</text>
<text x="219.8" y="175.2">Saturday, July 11, 2020</text>
<text x="248.7" y="175.2">Sheet</text>
<text x="257.9" y="175.3">3</text>
<text x="261.5" y="175.2">of</text>
<text x="265.5" y="175.3">6</text>
</g>
<g font-size="1.6" fill="#f00">
<text x="103.9" y="23" transform="rotate(-90 103.9 23)">DEV_WAKE</text>
<text x="122.2" y="23.6" transform="rotate(-90 122.2 23.6)">BT_GPIO_3</text>
<text x="125.8" y="23.6" transform="rotate(-90 125.8 23.6)">BT_GPIO_5</text>
<text x="129.5" y="23.6" transform="rotate(-90 129.5 23.6)">P06</text>
<text x="144.1" y="23.4" transform="rotate(-90 144.1 23.4)">BT_UART_RXD</text>
<text x="147.8" y="23.2" transform="rotate(-90 147.8 23.2)">HOST_WAKE</text>
<text x="151.4" y="23.6" transform="rotate(-90 151.4 23.6)">P05</text>
<text x="155.1" y="23.6" transform="rotate(-90 155.1 23.6)">P04</text>
<text x="162.4" y="23.6" transform="rotate(-90 162.4 23.6)">BT_UART_RTS_N</text>
<text x="166.1" y="23.6" transform="rotate(-90 166.1 23.6)">BT_GPIO_2</text>
<text x="100.2" y="24.3" transform="rotate(-90 100.2 24.3)">RST_N</text>
<text x="207" y="55.4">P07</text>
<text x="6.6" y="61">EXT_LPO</text>
<text x="53.8" y="62.5">P31</text>
<text x="206.6" y="62.5">RF</text>
<text x="206.6" y="69.8">BT_UART_TXD</text>
<text x="206.8" y="66.3">P15</text>
<text x="206.8" y="77.5">P17</text>
<text x="53.8" y="80.8">P32</text>
<text x="207" y="81">P38</text>
<text x="52.8" y="88.1">CRX</text>
<text x="53.8" y="84.5">P24</text>
<text x="206.6" y="88.1">BT_UART_CTS_N</text>
<text x="53.8" y="91.8">P21</text>
<text x="53.8" y="95.4">P22</text>
<text x="207" y="95.6">P08</text>
<text x="207" y="99.3">P34</text>
<text x="207" y="102.9">P33</text>
<text x="53.8" y="110.1">P26</text>
<text x="53.8" y="113.7">P10</text>
<text x="53.6" y="117.4">P14</text>
<text x="53.8" y="124.7">P30</text>
<text x="206.6" y="121.2">P16</text>
<text x="206.6" y="124.9">P13</text>
<text x="52.8" y="128.4">CTX</text>
<text x="206.6" y="128.5">P37</text>
<text x="96.6" y="158.4" transform="rotate(-90 96.6 158.4)">P01</text>
<text x="99.7" y="158.4" transform="rotate(-90 99.7 158.4)">P28</text>
<text x="111.2" y="158.4" transform="rotate(-90 111.2 158.4)">P27</text>
<text x="114.9" y="158.4" transform="rotate(-90 114.9 158.4)">P00</text>
<text x="118.5" y="158.4" transform="rotate(-90 118.5 158.4)">P12</text>
<text x="122.2" y="158.4" transform="rotate(-90 122.2 158.4)">P03</text>
<text x="132.6" y="158.4" transform="rotate(-90 132.6 158.4)">P25</text>
<text x="136.3" y="158.4" transform="rotate(-90 136.3 158.4)">P23</text>
<text x="144.1" y="158.4" transform="rotate(-90 144.1 158.4)">P02</text>
<text x="154.6" y="158.4" transform="rotate(-90 154.6 158.4)">P29</text>
<text x="158.2" y="158.4" transform="rotate(-90 158.2 158.4)">P18</text>
<text x="161.8" y="158.4" transform="rotate(-90 161.8 158.4)">P11</text>
<text x="165.5" y="158.4" transform="rotate(-90 165.5 158.4)">P09</text>
</g>
<g font-size="1.6" fill="#000080">
<text x="86.3" y="42.8">U1</text>
<text x="51.2" y="49">C1</text>
<text x="51.2" y="50.8">4.7uF</text>
<text x="61.3" y="51.7">L1</text>
<text x="61.3" y="53.6">2.2uH</text>
<text x="20.7" y="59.6">R1</text>
<text x="29.8" y="59.6">0 OHM</text>
<text x="15.5" y="69.1">R6</text>
<text x="21" y="69.1">10M OHM</text>
<text x="15.5" y="73.7">Y1</text>
<text x="13.7" y="81.9">C2</text>
<text x="13.7" y="83.7">6pF</text>
<text x="17.4" y="79.2">32.768KHz</text>
<text x="30.2" y="81.9">C3</text>
<text x="30.2" y="83.7">6pF</text>
</g>
<g font-size="1.3">
<text x="29.3" y="1.4">5</text>
<text x="84.1" y="1.4">4</text>
<text x="139" y="1.4">3</text>
<text x="193.8" y="1.4">2</text>
<text x="248.7" y="1.4">1</text>
<text x=".5" y="24.7">D</text>
<text x="276.6" y="24.7">D</text>
<text x=".5" y="68.2">C</text>
<text x="276.6" y="68.2">C</text>
<text x=".5" y="111.6">B</text>
<text x="276.6" y="111.6">B</text>
<text x=".5" y="155">A</text>
<text x="276.6" y="155">A</text>
<text x="29.3" y="177">5</text>
<text x="84.1" y="177">4</text>
<text x="139" y="177">3</text>
<text x="193.8" y="177">2</text>
<text x="248.7" y="177">1</text>
</g>
</svg>
